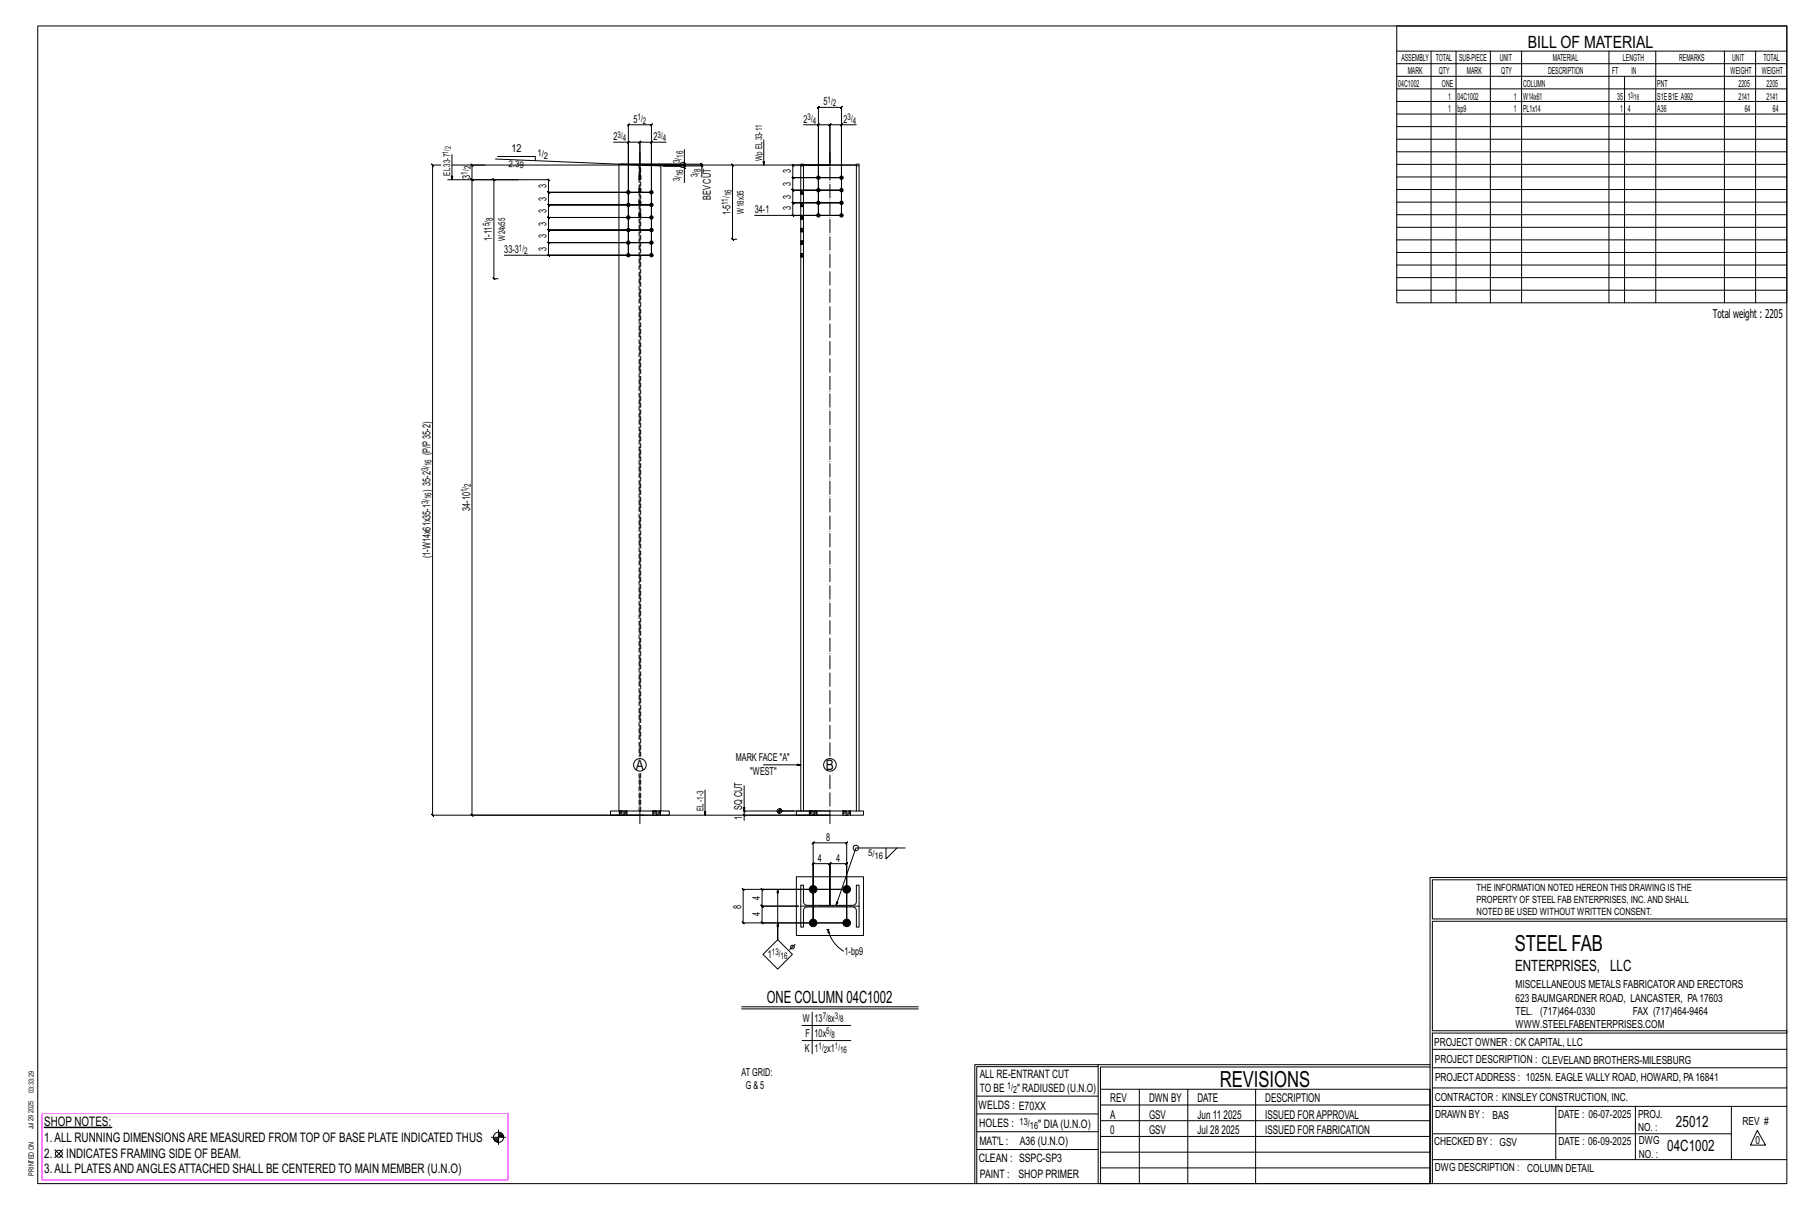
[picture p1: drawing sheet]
<svg xmlns="http://www.w3.org/2000/svg" width="914mm" height="610mm" viewBox="0 0 914 610" stroke-linecap="round" stroke-linejoin="round" font-family="sans-serif">
<g fill="#000" stroke="#000" stroke-width=".5">
<path d="M22 569h34z"/>
<circle cx="317" cy="97" r=".9"/>
<circle cx="329" cy="97" r=".9"/>
<circle cx="413" cy="96" r=".9"/>
<circle cx="413" cy="90" r=".9"/>
<circle cx="425" cy="90" r=".9"/>
<circle cx="425" cy="96" r=".9"/>
<circle cx="317" cy="110" r=".9"/>
<circle cx="317" cy="103" r=".9"/>
<circle cx="317" cy="116" r=".9"/>
<circle cx="329" cy="110" r=".9"/>
<circle cx="329" cy="103" r=".9"/>
<circle cx="329" cy="116" r=".9"/>
<circle cx="413" cy="102" r=".9"/>
<circle cx="413" cy="109" r=".9"/>
<circle cx="425" cy="109" r=".9"/>
<circle cx="425" cy="102" r=".9"/>
<circle cx="317" cy="122" r=".9"/>
<circle cx="317" cy="129" r=".9"/>
<circle cx="329" cy="122" r=".9"/>
<circle cx="329" cy="129" r=".9"/>
<circle cx="410" cy="449" r="1.9"/>
<circle cx="427" cy="449" r="1.9"/>
<circle cx="410" cy="466" r="1.9"/>
<circle cx="427" cy="466" r="1.9"/>
</g>
<g fill="none" stroke="#000" stroke-width=".5">
<path d="M19 13h883v584h-883zM705 13h197v140h-197zM705 26h197M705 32h197M705 39h197M722 26v127M735 26v127M752 26v127M768 26v127M812 26v127M820 39v114M836 26v127"/>
<path d="M870 26v127M886 26v127M705 45h197M705 51h197M705 58h197M228 78v13M251 79h19v2M310 72h7v57v-66l1-1-1 1h12h-1l1-1v1v66v-57h7M317 72l1-1zM317 72h6h-1l1-1v1v19v-19h-1l1-1v1h6M329 72v-1l-1 1zM345 75v7h-1l-1 1h-30h41v-1l1 1h-1v1"/>
<path d="M385 71v12M406 63h7v46v-55l-1 1 1-1h12l-1 1 1-1v55v-46h7M412 63l1-1zM413 63h6h-1l1-1v1v20M425 63v-1l-1 1zM425 63h-6v-1l-1 1h1v20M705 64h197M705 70h197M705 77h197M223 83h-5l1 1-1-1v328l1 1-1-1h201h-43v3M226 91h12M228 83h191"/>
<path d="M245 83h-7l1 1-1-1v8v-1l1 1h-1h39l-1-1 1 1v6h-1l1 1v-1h52h-52h-1l1 1v-1v6h-1l1 1v-1h52h-52h-1l1 1v-1v7l-1-1 1 1h52h-52l-1-1 1 1v6h-1l1 1v-1h52h-52h-1l1 1v-1v6h-1l1 1v-1h52h-52h-1l1 1v-1v7l-1-1 1 1h52h-75M249 90l1 1zM249 91v50v-1l1 1h-1h2M250 80l73 3M262 91h-24v-1l1 1h-1v320l1 1-1-1h87M323 90h.1M323 89h.1M323 97h.1M323 95h.1M345 84l1 1zM345 82l1 1zM345 82v1l1 1-1-1h-21h21l1 1-1-1v1"/>
<path d="M354 83l1 1zM354 89v-5h-19h8h1h1v8M369 83l1 1zM370 83v38l-1-1 1 1h2M404 96h.1M404 98h.1M404 84h1v325M404 84v-1h3h27v326M404 84v325M405 84l2-1h25v326M405 96h.1M405 98h.1"/>
<path d="M419 83h-19l1 1-1-1v7v-1l1 1h-1h25h-25v-1l1 1h-1v6v-1l1 1h-1h25h-25v-1l1 1h-1v6l1 1-1-1h25h-25l1 1-1-1v7v-1l1 1h-1h25h-44M432 84h2M705 83h197M705 89h197M705 96h197M323 103h.1M323 101h.1M323 110h.1M323 108h.1M404 103h.1M404 104h.1M404 109h.1"/>
<path d="M404 111h.1M404 115h.1M404 117h.1M405 103h.1M405 104h.1M405 109h.1M405 111h.1M405 115h.1M405 117h.1M705 102h197M705 108h197M705 115h197"/>
<path d="M404 122h.1M404 123h.1M404 128h.1M404 130h.1M405 122h.1M405 123h.1M405 128h.1M405 130h.1M705 121h197M705 127h197M705 134h197M705 140h197"/>
<path d="M705 146h197M356 399v12M376 397v12M385 386h19M308 409h30v2h-30zM312 409v-326l21 1v325M313 409h.1M313 411h.1M316 409h.1M316 411h.1M329 409h.1M329 411h.1"/>
<path d="M333 409h.1M333 411h.1M375 411l1 1zM392 409h9M392 409h1M392 410h1M393 410h.1M393 408v3M393 409h2M393 409h1M393 408h1M402 409h34v2h-34z"/>
<path d="M408 409h.1M408 411h.1M412 409h.1M412 411h.1M419 409h-43h-1l1 1v-1v2M425 409h.1M425 411h.1M429 409h.1M429 411h.1M410 425v1l1-1h-1h17v1l1-1h-1v41v-30l1-1-1 1h-8v-1l-1 1h1v21v-21v-1l-1 1h1h-9l1-1-1 1v30zM447 428v5l6-5M457 428h-25l-10 29"/>
<path d="M375 448v1h52h-42l-1-1 1 1v8h-1l1 1v-1h18h-18h-1l1 1v-1v9l-1-1 1 1h42h-52h1l-1-1v1v-17h1zM392 449v25v-8M402 442h34v30h-34zM404 447h1v8l1 1 1 1h24l1-2v-8h2v21h-2v-9v-1h-2h-23l-2 1v9h-1zM722 443v154M722 443h180M902 444h-179v20h179M392 474l8 8-8 7-7-7zM401 477l-3 2M417 469h1M418 469l1 2h-1zM418 469a18 18 0 0 0 8 11"/>
<path d="M418 469h.1M902 465h-179v55h179v1h-179v76M374 508h89M374 509h89M405 517h24M410 511v21M405 525h24M554 538h-61v59M554 537h168M722 538h-167v13M723 539h179M723 530h179"/>
<path d="M493 553h61M555 550h167v47h-167zM555 558h167M575 550v47M599 550v47M634 550v47M723 549h179M723 558h179M785 558v27M825 558v27M874 558v27M248 574h7"/>
<path d="M249 574h3M249 575h3M250 576h2M252 572h1M252 570v8M252 573h2M493 571h61M493 562h61M555 573h167M555 566h167M723 572h151M887 570l4 8h-8z"/>
<path d="M28 580l4 4M32 580l-4 4M492 597v-60h62v60M493 580h61M555 589h167M555 581h167M723 585h179"/>
<circle cx="323" cy="386" r="3"/>
<circle cx="419" cy="386" r="3"/>
<circle cx="393" cy="409" r="1.2"/>
<circle cx="432" cy="428" r="1.4"/>
<circle cx="400" cy="478" r=".9"/>
<circle cx="252" cy="574" r="2.6"/>
<circle cx="30" cy="582" r="1.8"/>
</g>
<path d="M21 562h235v33h-235z" fill="none" stroke="#f0f" stroke-width=".5"/>
<g fill="none" stroke="#000" stroke-width=".5" stroke-dasharray="2 1.4">
<path d="M323 90h.1M323 90v-1M323 96h.1M323 97h.1M323 83v299M323 89h.1M323 95h.1M323 96v-1M404 97h1zM404 97h1M404 96h1M404 96h.1"/>
<path d="M404 98h.1M404 98h1M404 97l1 1M405 83h.1M405 96h-1M405 96h.1M405 97h.1M432 83h.1M323 102v1zM323 103h.1M323 102h.1M323 109h.1"/>
<path d="M323 110v-1M323 109v-1M323 110h.1M323 101h.1M323 108h.1M323 101v1M323 102v-1M323 109v1M404 103h1zM404 103h1M404 103h.1M404 104h.1"/>
<path d="M404 104h1M404 103l1 1M404 109l1 1zM404 109h1M404 109h.1M404 111h.1M404 110l1 1M404 110h1M404 116h1zM404 116h1M404 115h1M404 115h.1"/>
<path d="M404 117h.1M404 117h1M404 116l1 1M404 111h1M405 103h-1M405 109h-1M405 115h-1M405 103h.1M405 103v1M405 109h.1M405 110h.1M405 115h.1"/>
<path d="M405 116h.1M404 122h1zM404 122h1M404 122h.1M404 123h.1M404 123h1M404 122l1 1M404 128l1 1zM404 128h1M404 128h.1M404 130h.1M404 129l1 1"/>
<path d="M404 129h1M404 130h1M405 122h-1M405 128h-1M405 122h.1M405 122v1M405 128h.1M405 129h.1M323 390v19M323 382v-299M313 409v2M313 409h.1"/>
<path d="M314 409h-1v2M314 409h1v2h-1zM314 409v2h-1M314 411h.1M315 409h1v2h-1M316 409v2M316 409h.1M316 411h.1M316 411v-2M323 409v-19M329 409v2M329 409h1"/>
<path d="M330 409l-1 2M331 409h-1v2M331 409h1v2h-1zM331 409v2h-1M331 411h.1M332 409h1v2h-1M333 409v2M333 409h.1M333 411h.1M333 411v-2M408 409v2M408 409h1"/>
<path d="M409 409l-1 2M410 409h-1v2M410 409h1v2h-1zM410 409v2h-1M410 411h.1M411 409h1v2h-1M412 409v2M412 409h.1M412 411h.1M412 411v-2M425 409v2M425 409h1"/>
<path d="M426 409l-1 2M427 409h-1v2M427 409h1v2h-1zM427 409v2h-1M427 411h.1M428 409h1v2h-1M429 409v2M429 409h.1M429 411h.1M429 411v-2"/>
</g>
<path d="M323 382v-305M419 382v-305M323 416v-26M419 416v-26" fill="none" stroke="#000" stroke-width=".5" stroke-dasharray="6.8 1 0 1"/>
<path d="M404 457h30" fill="none" stroke="#000" stroke-width=".5" stroke-dasharray="5.8 1 1 1"/>
<g font-size="11.2">
<text x="764" y="480">STEEL FAB</text>
<text x="616" y="548">REVISIONS</text>
</g>
<g font-size="8.6">
<text x="771" y="24">BILL OF MATERIAL</text>
<text x="387" y="506">ONE COLUMN 04C1002</text>
</g>
<g font-size="7.9">
<text x="765" y="490">ENTERPRISES, LLC</text>
<text x="846" y="569">25012</text>
<text x="841" y="581">04C1002</text>
</g>
<g font-size="7.3">
<text x="321" y="388">A</text>
<text x="417" y="388">B</text>
</g>
<g font-size="6.6">
<text x="22" y="568">SHOP NOTES:</text>
<text x="22" y="576">1.ALL RUNNING DIMENSIONSARE MEASURED FROM TOP OF BASE PLATE INDICATED THUS</text>
<text x="22" y="584">2.</text>
<text x="33" y="584">INDICATES FRAMING SIDE OF BEAM.</text>
<text x="22" y="592">3.ALL PLATESANDANGLESATTACHED SHALL BE CENTERED TO MAIN MEMBER (U.N.O)</text>
</g>
<g font-size="6.1">
<text x="864" y="161">Total weight : 2205</text>
<text x="560" y="556">REV</text>
<text x="580" y="556">DWN BY</text>
<text x="604" y="556">DATE</text>
<text x="639" y="556">DESCRIPTION</text>
<text x="560" y="564">A</text>
<text x="580" y="564">GSV</text>
<text x="604" y="564">Jun 11</text>
<text x="617" y="564">2025</text>
<text x="639" y="564">ISSUED FORAPPROVAL</text>
<text x="560" y="572">0</text>
<text x="580" y="572">GSV</text>
<text x="604" y="572">Jul 28</text>
<text x="616" y="572">2025</text>
<text x="639" y="572">ISSUED FOR FABRICATION</text>
</g>
<g font-size="5.9">
<text x="494" y="560">WELDS : E70XX</text>
<text x="494" y="569">HOLES :</text>
<text x="524" y="569">&quot; DIA(U.N.O)</text>
<text x="494" y="578">MAT'L :</text>
<text x="515" y="578">A36 (U.N.O)</text>
<text x="494" y="586">CLEAN : SSPC-SP3</text>
<text x="495" y="595">PAINT :</text>
<text x="514" y="595">SHOP PRIMER</text>
</g>
<g font-size="5.8">
<text x="494" y="544">ALL RE-ENTRANT CUT</text>
<text x="494" y="551">TO BE</text>
<text x="513" y="551">&quot; RADIUSED (U.N.O)</text>
</g>
<g font-size="5.6">
<text x="765" y="499">MISCELLANEOUS METALS FABRICATORAND ERECTORS</text>
<text x="765" y="505">623 BAUMGARDNER ROAD, LANCASTER, PA17603</text>
<text x="765" y="512">TEL. (717)464-0330</text>
<text x="824" y="512">FAX (717)464-9464</text>
<text x="765" y="519">WWW.STEELFABENTERPRISES.COM</text>
<text x="724" y="528">PROJECT OWNER : CK CAPITAL, LLC</text>
<text x="724" y="537">PROJECT DESCRIPTION : CLEVELAND BROTHERS-MILESBURG</text>
<text x="724" y="545">PROJECTADDRESS : 1025N. EAGLE VALLY ROAD, HOWARD, PA16841</text>
<text x="724" y="556">CONTRACTOR : KINSLEY CONSTRUCTION, INC.</text>
<text x="724" y="564">DRAWN BY :</text>
<text x="753" y="564">BAS</text>
<text x="786" y="564">DATE : 06-07-2025</text>
<text x="827" y="564">PROJ.</text>
<text x="879" y="568">REV #</text>
<text x="827" y="571">NO. :</text>
<text x="724" y="578">CHECKED BY : GSV</text>
<text x="787" y="578">DATE : 06-09-2025</text>
<text x="827" y="578">DWG</text>
<text x="886" y="578">0</text>
<text x="827" y="584">NO. :</text>
<text x="724" y="591">DWG DESCRIPTION : COLUMN DETAIL</text>
</g>
<g font-size="5.5">
<text x="416" y="53">5</text>
<text x="320" y="62">5</text>
<text x="406" y="62">2</text>
<text x="426" y="62">2</text>
<text x="310" y="71">2</text>
<text x="330" y="71">2</text>
<text x="258" y="77">12</text>
<text x="399" y="87" transform="rotate(-90 399 87)">3</text>
<text x="237" y="90" transform="rotate(-90 237 90)">3</text>
<text x="276" y="95" transform="rotate(-90 276 95)">3</text>
<text x="399" y="94" transform="rotate(-90 399 94)">3</text>
<text x="276" y="101" transform="rotate(-90 276 101)">3</text>
<text x="359" y="101" transform="rotate(-90 359 101)">BEV CUT</text>
<text x="399" y="100" transform="rotate(-90 399 100)">3</text>
<text x="276" y="108" transform="rotate(-90 276 108)">3</text>
<text x="381" y="108">34-1</text>
<text x="399" y="106" transform="rotate(-90 399 106)">3</text>
<text x="276" y="114" transform="rotate(-90 276 114)">3</text>
<text x="369" y="109" transform="rotate(-90 369 109)">1-5</text>
<text x="248" y="122" transform="rotate(-90 248 122)">1-11</text>
<text x="276" y="120" transform="rotate(-90 276 120)">3</text>
<text x="254" y="128">33-3</text>
<text x="276" y="127" transform="rotate(-90 276 127)">3</text>
<text x="217" y="230" transform="rotate(-90 217 230)">(P/P35-2)</text>
<text x="217" y="248" transform="rotate(-90 217 248)">) 35-2</text>
<text x="237" y="258" transform="rotate(-90 237 258)">34-10</text>
<text x="217" y="282" transform="rotate(-90 217 282)">(1-W14x61x35-1</text>
<text x="371" y="384">MARK FACE &quot;A&quot;</text>
<text x="379" y="391">&quot;WEST&quot;</text>
<text x="375" y="414" transform="rotate(-90 375 414)">1</text>
<text x="375" y="409" transform="rotate(-90 375 409)">SQ CUT</text>
<text x="417" y="424">8</text>
<text x="413" y="435">4</text>
<text x="422" y="435">4</text>
<text x="384" y="454" transform="rotate(-90 384 454)">4</text>
<text x="374" y="458" transform="rotate(-90 374 458)">8</text>
<text x="384" y="462" transform="rotate(-90 384 462)">4</text>
<text x="388" y="483">1</text>
<text x="426" y="482">1-bp9</text>
<text x="405" y="516">W</text>
<text x="411" y="516">13</text>
<text x="420" y="516">x</text>
<text x="406" y="523">F</text>
<text x="411" y="523">10x</text>
<text x="406" y="531">K</text>
<text x="411" y="531">1</text>
<text x="417" y="531">x1</text>
<text x="374" y="543">AT GRID:</text>
<text x="376" y="549">G &amp; 5</text>
</g>
<g font-size="5">
<text x="745" y="450">THE INFORMATION NOTED HEREON THIS DRAWING IS THE</text>
<text x="745" y="456">PROPERTY OF STEEL FAB ENTERPRISES, INC.AND SHALL</text>
<text x="745" y="462">NOTED BE USED WITHOUT WRITTEN CONSENT.</text>
<text x="508" y="550">1/</text>
<text x="511" y="551">2</text>
<text x="515" y="568">13/</text>
<text x="520" y="570">16</text>
</g>
<g font-size="4.9">
<text x="707" y="31">ASSEMBLY</text>
<text x="725" y="31">TOTAL</text>
<text x="736" y="31">SUB-PIECE</text>
<text x="757" y="31">UNIT</text>
<text x="784" y="31">MATERIAL</text>
<text x="819" y="31">LENGTH</text>
<text x="847" y="31">REMARKS</text>
<text x="874" y="31">UNIT</text>
<text x="890" y="31">TOTAL</text>
<text x="710" y="37">MARK</text>
<text x="726" y="37">QTY</text>
<text x="740" y="37">MARK</text>
<text x="758" y="37">QTY</text>
<text x="781" y="37">DESCRIPTION</text>
<text x="814" y="37">FT</text>
<text x="823" y="37">IN</text>
<text x="873" y="37">WEIGHT</text>
<text x="889" y="37">WEIGHT</text>
<text x="706" y="44">04C1002</text>
<text x="728" y="44">ONE</text>
<text x="769" y="44">COLUMN</text>
<text x="836" y="44">PNT</text>
<text x="877" y="44">2205</text>
<text x="891" y="44">2205</text>
<text x="731" y="50">1</text>
<text x="736" y="50">04C1002</text>
<text x="764" y="50">1</text>
<text x="769" y="50">W14x61</text>
<text x="816" y="50">35</text>
<text x="821" y="50">1</text>
<text x="836" y="50">S1EB1E A992</text>
<text x="877" y="50">2141</text>
<text x="891" y="50">2141</text>
<text x="731" y="57">1</text>
<text x="736" y="57">bp9</text>
<text x="764" y="57">1</text>
<text x="769" y="57">PL1x14</text>
<text x="818" y="57">1</text>
<text x="821" y="57">4</text>
<text x="836" y="57">A36</text>
<text x="880" y="57">64</text>
<text x="895" y="57">64</text>
</g>
<g font-size="4.7">
<text x="418" y="52">1/</text>
<text x="420" y="54">2</text>
<text x="322" y="61">1/</text>
<text x="324" y="62">2</text>
<text x="408" y="61">3/</text>
<text x="410" y="62">4</text>
<text x="428" y="61">3/</text>
<text x="430" y="62">4</text>
<text x="312" y="70">3/</text>
<text x="314" y="71">4</text>
<text x="332" y="70">3/</text>
<text x="334" y="71">4</text>
<text x="271" y="79">1/</text>
<text x="274" y="80">2</text>
<text x="343" y="82" transform="rotate(-90 343 82)">3/</text>
<text x="345" y="80" transform="rotate(-90 345 80)">16</text>
<text x="385" y="81" transform="rotate(-90 385 81)">Wp EL33-11</text>
<text x="227" y="89" transform="rotate(-90 227 89)">EL33-7</text>
<text x="236" y="88" transform="rotate(-90 236 88)">1/</text>
<text x="238" y="86" transform="rotate(-90 238 86)">2</text>
<text x="257" y="84" transform="rotate(2 257 84)">2.39</text>
<text x="345" y="89" transform="rotate(-90 345 89)">16</text>
<text x="352" y="89" transform="rotate(-90 352 89)">3/</text>
<text x="354" y="87" transform="rotate(-90 354 87)">8</text>
<text x="343" y="91" transform="rotate(-90 343 91)">3/</text>
<text x="369" y="99" transform="rotate(-90 369 99)">16</text>
<text x="367" y="103" transform="rotate(-90 367 103)">11/</text>
<text x="375" y="108" transform="rotate(-90 375 108)">W18x35</text>
<text x="249" y="112" transform="rotate(-90 249 112)">8</text>
<text x="247" y="114" transform="rotate(-90 247 114)">5/</text>
<text x="255" y="121" transform="rotate(-90 255 121)">W24x55</text>
<text x="262" y="127">1/</text>
<text x="264" y="128">2</text>
<text x="216" y="238" transform="rotate(-90 216 238)">3/</text>
<text x="218" y="235" transform="rotate(-90 218 235)">16</text>
<text x="238" y="246" transform="rotate(-90 238 246)">2</text>
<text x="218" y="252" transform="rotate(-90 218 252)">16</text>
<text x="236" y="248" transform="rotate(-90 236 248)">1/</text>
<text x="216" y="255" transform="rotate(-90 216 255)">3/</text>
<text x="355" y="409" transform="rotate(-90 355 409)">EL-1-3</text>
<text x="438" y="432">5/</text>
<text x="441" y="433">16</text>
<text x="390" y="482">13/</text>
<text x="394" y="484">16</text>
<text x="415" y="514">7/</text>
<text x="418" y="516">8</text>
<text x="421" y="514">3/</text>
<text x="424" y="516">8</text>
<text x="417" y="522">5/</text>
<text x="420" y="524">8</text>
<text x="413" y="530">1/</text>
<text x="416" y="531">2</text>
<text x="421" y="530">1/</text>
<text x="424" y="531">16</text>
</g>
<g font-size="4.2">
<text x="823" y="49">3/</text>
<text x="825" y="51">16</text>
</g>
<g font-size="4">
<text x="226" y="78" transform="rotate(-90 226 78)">1/</text>
<text x="228" y="75" transform="rotate(-90 228 75)">2</text>
</g>
<g font-size="3.7">
<text x="17" y="551" transform="rotate(-90 17 551)">03:33:29</text>
<text x="17" y="562" transform="rotate(-90 17 562)">2025</text>
<text x="17" y="570" transform="rotate(-90 17 570)">Jul 29</text>
<text x="17" y="593" transform="rotate(-90 17 593)">PRINTED ON</text>
</g>
</svg>
